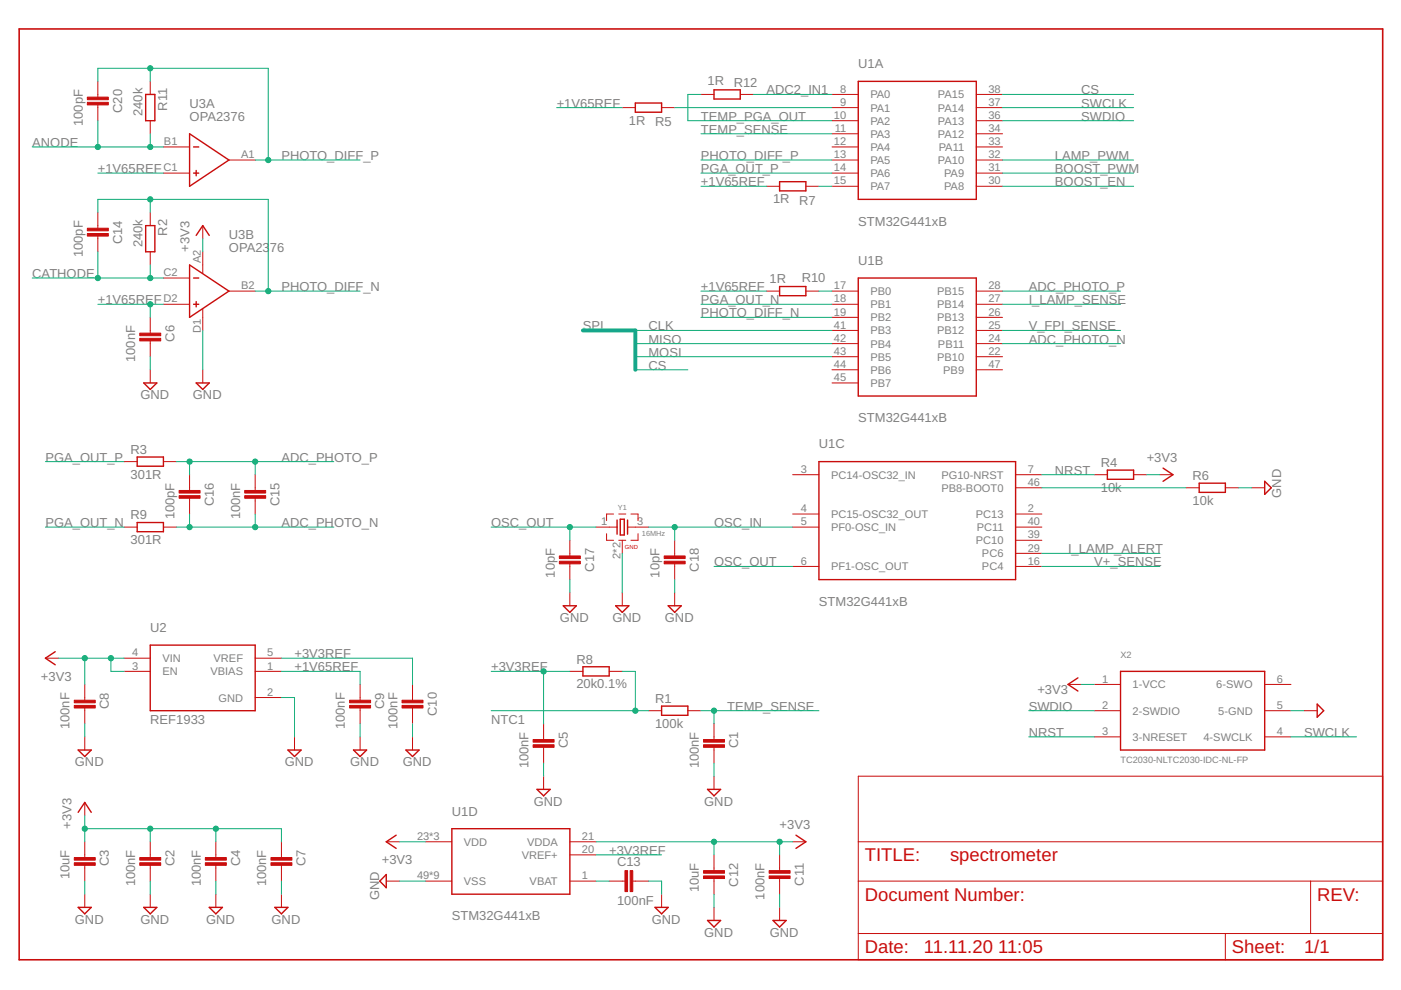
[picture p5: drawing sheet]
<svg xmlns="http://www.w3.org/2000/svg" width="297mm" height="210mm" viewBox="0 0 297 210" stroke-linecap="round" stroke-linejoin="round" font-family="sans-serif">
<g fill="none" stroke="#c90d0c" stroke-width=".3">
<path d="M151.4 19h5.6v2h-5.6zM182 17.3h25v25h-25zM30.9 20h1.9v5.6h-1.9zM40.2 28.4l8.3 5.5-8.3 5.6zM41 31.2h1.1M41 36.7h1.1M41.6 36.2v1.1M134.7 21.8h5.6v2h-5.6zM165.3 38.5h5.6v2h-5.6zM30.9 47.8h1.9v5.6h-1.9zM40.2 56.2l8.3 5.5-8.3 5.6zM41 58.9h1.1"/>
<path d="M41.6 49.9l1.4-2.1 1.4 2.1M182 58.9h25v25.1h-25zM41 64.5h1.1M41.6 63.9v1.2M165.3 60.7h5.6v2h-5.6zM29.1 96.9h5.5v1.9h-5.5zM30.5 81.2h2.8l-1.4 1.4zM41.6 81.2h2.8l-1.4 1.4zM173.6 97.9h41.7v25h-41.7zM234.8 99.7h5.5v1.9h-5.5zM246.6 99.3l2.1 1.3-2.1 1.4M29.1 110.8h5.5v1.9h-5.5z"/>
<path d="M130.8 110.3v3M131.5 110.1h.9v3.3h-.9zM133.1 110.3v3M254.3 102.4h5.5v2h-5.5zM268.1 102l1.4 1.4-1.4 1.4zM11.7 138.2l-2.1 1.4 2.1 1.3M31.9 136.8h22.2v13.9h-22.2zM119.4 128.4h2.8l-1.4 1.4zM130.5 128.4h2.8l-1.4 1.4zM141.7 128.4h2.7l-1.4 1.4zM16.6 159h2.7l-1.3 1.4zM61 159h2.8l-1.4 1.4z"/>
<path d="M75 159h2.7l-1.4 1.4zM86.1 159h2.8l-1.4 1.4zM123.6 141.4h5.6v1.9h-5.6zM140.3 149.7h5.5v2h-5.5zM228.5 143.7l-2.1 1.4 2.1 1.4M237.6 142.3h30.5v16.7h-30.5zM279.3 149.3l1.3 1.4-1.3 1.4zM16.6 172.2l1.4-2.1 1.3 2.1M84 177.1l-2.1 1.4 2.1 1.4M95.8 175.7h25v13.9h-25zM113.9 167.4h2.7l-1.3 1.3zM150 167.4h2.8l-1.4 1.3z"/>
<path d="M168.8 177.1l2.1 1.4-2.1 1.4M16.6 192.4h2.7l-1.3 1.4zM30.5 192.4h2.8l-1.4 1.4zM44.4 192.4h2.8l-1.4 1.4zM58.3 192.4h2.7l-1.3 1.4zM81.9 185.4v2.8l-1.4-1.4zM138.9 192.4h2.8l-1.4 1.4zM150 195.2h2.8l-1.4 1.4zM163.9 195.2h2.8l-1.4 1.4z"/>
</g>
<g fill="none" stroke="#c90d0c" stroke-width=".21">
<path d="M20.7 17.3v3.3M31.9 17.3v2.7M20.7 22.2v3.4M31.9 25.6v2.8M34.6 31.2h5.6M34.6 36.7h5.6M48.5 33.9h5.6M131.9 22.8h2.8M140.3 22.8h2.7M148.6 20h2.8M157 20h2.7M162.5 39.5h2.8"/>
<path d="M170.9 39.5h2.7M176.4 20h5.6M176.4 22.8h5.6M176.4 25.6h5.6M176.4 28.4h5.6M176.4 31.2h5.6M176.4 33.9h5.6M176.4 36.7h5.6M176.4 39.5h5.6M207 20h5.6M207 22.8h5.6M207 25.6h5.6"/>
<path d="M207 28.4h5.6M207 31.2h5.6M207 33.9h5.6M207 36.7h5.6M207 39.5h5.6M20.7 45v3.4M20.7 50.1v3.3M31.9 45v2.8M31.9 53.4v2.8M34.6 58.9h5.6M43 47.8v2.8M43 53.4v4.6"/>
<path d="M31.9 67.3v3.3M31.9 72.3v3.3M31.9 78.4v2.8M34.6 64.5h5.6M43 65.5v4.6M43 78.4v2.8M48.5 61.7h5.6M162.5 61.7h2.8M170.9 61.7h2.7M176.4 61.7h5.6M176.4 64.5h5.6M176.4 67.3h5.6"/>
<path d="M176.4 70.1h5.6M176.4 72.9h5.6M176.4 75.6h5.6M176.4 78.4h5.6M207 61.7h5.6M207 64.5h5.6M207 67.3h5.6M207 70.1h5.6M207 72.9h5.6M207 75.6h5.6M207 78.4h5.6M26.3 97.9h2.8"/>
<path d="M34.6 97.9h2.8M176.4 81.2h5.6M26.3 111.8h2.8M34.6 111.8h2.8M40.2 100.6v3.4M40.2 105.6v3.4M54.1 100.6v3.4M54.1 105.6v3.4M120.8 114.6v3.3M120.8 119.5v3.4M126.4 111.8h4.4M128.6 113.2v1.4h1.5"/>
<path d="M130.1 109h-1.5v1.4M131.2 109h1.5M131.2 114.6h1.5M131.9 114.6v2.7M133.1 111.8h4.4M133.8 109h1.5v1.4M135.3 113.2v1.4h-1.5M143 114.6v3.3M143 119.5v3.4M168.1 100.6h5.5M168.1 109h5.5M168.1 111.8h5.5"/>
<path d="M215.3 100.6h5.6M215.3 109h5.6M215.3 111.8h5.6M215.3 103.4h5.6M215.3 117.3h5.6M215.3 114.6h5.6M232 100.6h2.8M240.3 100.6h2.8M245.9 100.6h2.8M251.5 103.4h2.8M259.8 103.4h2.8M265.4 103.4h2.7"/>
<path d="M9.6 139.6h2.8M26.3 139.6h5.6M54.1 139.6h5.6M120.8 125.7v2.7M131.9 125.7v2.7M143 125.7v2.7M168.1 120.1h5.5M215.3 120.1h5.6M18 145.1v3.4M18 150.1v3.4M18 156.2v2.8M26.3 142.3h5.6"/>
<path d="M54.1 142.3h5.6M54.1 147.9h5.6M62.4 156.2v2.8M76.3 145.1v3.4M76.3 150.1v3.4M76.3 156.2v2.8M87.5 145.1v3.4M87.5 150.1v3.4M87.5 156.2v2.8M115.3 153.5v3.3M115.3 158.5v3.3M120.8 142.3h2.8"/>
<path d="M129.2 142.3h2.7M137.5 150.7h2.8M145.8 150.7h2.8M151.4 153.5v3.3M151.4 158.5v3.3M226.4 145.1h2.8M232 150.7h5.6M232 145.1h5.6M232 156.2h5.6M268.1 150.7h5.6M268.1 145.1h5.6M268.1 156.2h5.6"/>
<path d="M276.5 150.7h2.8M18 170.1v2.8M18 178.5v3.3M31.9 178.5v3.3M45.8 178.5v3.3M59.7 178.5v3.3M81.9 178.5h2.8M90.2 178.5h5.6M115.3 164.6v2.8M120.8 178.5h5.6M151.4 164.6v2.8M168.1 178.5h2.8"/>
<path d="M182 164.6h111.2v38.9h-111.2zM182 178.5h111.2M18 183.5v3.3M18 189.6v2.8M31.9 183.5v3.3M31.9 189.6v2.8M45.8 183.5v3.3M45.8 189.6v2.8M59.7 183.5v3.3M59.7 189.6v2.8M81.9 186.8h2.8M90.2 186.8h5.6"/>
<path d="M120.8 186.8h5.6M120.8 181.3h5.6M129.2 186.8h3.3M134.2 186.8h3.3M140.3 189.6v2.8M151.4 181.3v3.3M151.4 186.3v3.3M151.4 192.4v2.8M165.3 181.3v3.3M165.3 186.3v3.3M165.3 192.4v2.8M182 186.8h111.2"/>
<path d="M182 197.9h111.2M259.8 197.9v5.6M277.9 186.8v11.1"/>
</g>
<path d="M4.1 6.1h289.1v197.4h-289.1z" fill="none" stroke="#c90d0c" stroke-width=".34"/>
<g fill="#c90d0c" stroke="#c90d0c" stroke-width=".21">
<path d="M18.5 21.7h4.5v.5h-4.5z"/>
<path d="M18.5 20.6h4.5v.5h-4.5z"/>
<path d="M18.5 49.5h4.5v.6h-4.5z"/>
<path d="M18.5 48.4h4.5v.5h-4.5z"/>
<path d="M29.6 71.7h4.5v.6h-4.5z"/>
<path d="M29.6 70.6h4.5v.6h-4.5z"/>
<path d="M51.9 105.1h4.4v.5h-4.4z"/>
<path d="M51.9 104h4.4v.5h-4.4z"/>
<path d="M38 105.1h4.4v.5h-4.4z"/>
<path d="M38 104h4.4v.5h-4.4z"/>
<path d="M149.2 157.9h4.4v.6h-4.4z"/>
<path d="M149.2 156.8h4.4v.6h-4.4z"/>
<path d="M113 157.9h4.5v.6h-4.5z"/>
<path d="M113 156.8h4.5v.6h-4.5z"/>
<path d="M74.1 149.6h4.5v.5h-4.5z"/>
<path d="M74.1 148.5h4.5v.5h-4.5z"/>
<path d="M85.2 149.6h4.5v.5h-4.5z"/>
<path d="M85.2 148.5h4.5v.5h-4.5z"/>
<path d="M15.7 149.6h4.5v.5h-4.5z"/>
<path d="M15.7 148.5h4.5v.5h-4.5z"/>
<path d="M29.6 182.9h4.5v.6h-4.5z"/>
<path d="M29.6 181.8h4.5v.6h-4.5z"/>
<path d="M43.5 182.9h4.5v.6h-4.5z"/>
<path d="M43.5 181.8h4.5v.6h-4.5z"/>
<path d="M57.4 182.9h4.5v.6h-4.5z"/>
<path d="M57.4 181.8h4.5v.6h-4.5z"/>
<path d="M133.6 184.6h.6v4.4h-.6z"/>
<path d="M132.5 184.6h.6v4.4h-.6z"/>
<path d="M163.1 185.7h4.4v.6h-4.4z"/>
<path d="M163.1 184.6h4.4v.5h-4.4z"/>
<path d="M15.7 182.9h4.5v.6h-4.5z"/>
<path d="M15.7 181.8h4.5v.6h-4.5z"/>
<path d="M149.2 185.7h4.4v.6h-4.4z"/>
<path d="M149.2 184.6h4.4v.5h-4.4z"/>
<path d="M118.6 119h4.4v.5h-4.4z"/>
<path d="M118.6 117.9h4.4v.5h-4.4z"/>
<path d="M140.8 119h4.5v.5h-4.5z"/>
<path d="M140.8 117.9h4.5v.5h-4.5z"/>
</g>
<path d="M123.6 70.1h11.1v8.3" fill="none" stroke="#0696d7" stroke-width=".85"/>
<g fill="none" stroke="#0dab76" stroke-width=".21">
<path d="M20.7 17.3v-2.8h36.2v19.4M31.9 14.5v2.8M6.8 31.2h27.8M20.7 36.7h13.9M20.7 25.6v5.6M31.9 28.4v2.8M54.1 33.9h22.2M118 22.8h13.9M143 22.8h33.4M148.6 28.4h27.8M148.6 33.9h27.8M148.6 20h-2.8v5.6h30.6"/>
<path d="M148.6 36.7h27.8M148.6 39.5h13.9M159.7 20h16.7M173.6 39.5h2.8M212.6 33.9h27.7M212.6 25.6h27.7M212.6 22.8h27.7M212.6 36.7h27.7M212.6 39.5h27.7M212.6 20h27.7M6.8 58.9h27.8M20.7 45v-2.7h36.2v19.4"/>
<path d="M20.7 53.4v5.5M31.9 42.3v2.7M31.9 56.2v2.7M43 50.6v2.8M20.7 64.5h13.9M31.9 64.5v2.8M31.9 75.6v2.8M43 70.1v8.3M54.1 61.7h22.2M134.7 70.1h41.7M134.7 72.9h41.7M134.7 75.6h41.7"/>
<path d="M134.7 78.4h11.1M148.6 64.5h27.8M148.6 61.7h13.9M148.6 67.3h27.8M173.6 61.7h2.8M212.6 64.5h25M212.6 61.7h25M212.6 70.1h25M212.6 72.9h25M9.6 97.9h16.7M37.4 97.9h33.4M40.2 97.9v2.7"/>
<path d="M54.1 97.9v2.7M9.6 111.8h16.7M37.4 111.8h33.4M40.2 109v2.8M54.1 109v2.8M104.1 111.8h22.3M120.8 111.8v2.8M131.9 117.3v8.4M137.5 111.8h30.6M143 111.8v2.8M220.9 103.4h30.6M220.9 117.3h25"/>
<path d="M220.9 100.6h11.1M243.1 100.6h2.8M262.6 103.4h2.8M12.4 139.6h13.9M18 139.6v5.5M23.5 139.6v2.7h2.8M59.7 139.6h27.8v5.5M120.8 122.9v2.8M143 122.9v2.8M151.4 120.1h16.7M220.9 120.1h25M18 153.5v2.7"/>
<path d="M59.7 142.3h16.6v2.8M59.7 147.9h2.7v8.3M76.3 153.5v2.7M87.5 153.5v2.7M104.1 150.7h33.4M104.1 142.3h16.7M115.3 142.3v11.2M131.9 142.3h2.8v8.4M148.6 150.7h25M151.4 150.7v2.8M218.1 150.7h13.9M218.1 156.2h13.9"/>
<path d="M229.2 145.1h2.8M273.7 150.7h2.8M273.7 156.2h13.9M18 172.9v5.6M18 175.7h41.7v2.8M31.9 175.7v2.8M45.8 175.7v2.8M84.7 178.5h5.5M115.3 161.8v2.8M126.4 178.5h41.7M151.4 161.8v2.8M151.4 178.5v2.8"/>
<path d="M165.3 178.5v2.8M18 186.8v2.8M31.9 186.8v2.8M45.8 186.8v2.8M59.7 186.8v2.8M84.7 186.8h5.5M126.4 186.8h2.8M126.4 181.3h13.9M137.5 186.8h2.8v2.8M151.4 189.6v2.8M165.3 189.6v2.8"/>
</g>
<g fill="#0dab76" stroke="#0dab76" stroke-width=".21">
<circle cx="134.7" cy="150.7" r=".55"/>
<circle cx="151.4" cy="150.7" r=".55"/>
<circle cx="18" cy="175.7" r=".55"/>
<circle cx="31.9" cy="175.7" r=".55"/>
<circle cx="45.8" cy="175.7" r=".55"/>
<circle cx="23.5" cy="139.6" r=".55"/>
<circle cx="18" cy="139.6" r=".55"/>
<circle cx="165.3" cy="178.5" r=".55"/>
<circle cx="151.4" cy="178.5" r=".55"/>
<circle cx="31.9" cy="64.5" r=".55"/>
<circle cx="115.3" cy="142.3" r=".55"/>
<circle cx="31.9" cy="31.2" r=".55"/>
<circle cx="20.7" cy="31.2" r=".55"/>
<circle cx="56.9" cy="33.9" r=".55"/>
<circle cx="31.9" cy="14.5" r=".55"/>
<circle cx="31.9" cy="58.9" r=".55"/>
<circle cx="20.7" cy="58.9" r=".55"/>
<circle cx="40.2" cy="97.9" r=".55"/>
<circle cx="54.1" cy="97.9" r=".55"/>
<circle cx="56.9" cy="61.7" r=".55"/>
<circle cx="31.9" cy="42.3" r=".55"/>
<circle cx="40.2" cy="111.8" r=".55"/>
<circle cx="54.1" cy="111.8" r=".55"/>
<circle cx="143" cy="111.8" r=".55"/>
<circle cx="120.8" cy="111.8" r=".55"/>
</g>
<g font-size="3.9" fill="#c90d0c">
<text x="183.4" y="182.6">TITLE:</text>
<text x="201.4" y="182.6">spectrometer</text>
<text x="183.4" y="191">Document Number:</text>
<text x="279.3" y="191">REV:</text>
<text x="183.4" y="202.1">Date:</text>
<text x="195.9" y="202.1">11.11.20</text>
<text x="211.6" y="202.1">11:05</text>
<text x="261.2" y="202.1">Sheet:</text>
<text x="276.5" y="202.1">1/1</text>
</g>
<g font-size="2.8" fill="#808080">
<text x="182" y="14.5">U1A</text>
<text x="25.9" y="24" transform="rotate(-90 25.9 24)">C20</text>
<text x="35.4" y="23.5" transform="rotate(-90 35.4 23.5)">R11</text>
<text x="40.2" y="22.8">U3A</text>
<text x="118" y="22.8">+1V65REF</text>
<text x="150" y="18.1">1R</text>
<text x="155.6" y="18.4">R12</text>
<text x="162.5" y="20">ADC2_IN1</text>
<text x="229.2" y="22.8">SWCLK</text>
<text x="229.2" y="20">CS</text>
<text x="17.5" y="26.7" transform="rotate(-90 17.5 26.7)">100pF</text>
<text x="30.2" y="24.6" transform="rotate(-90 30.2 24.6)">240k</text>
<text x="40.2" y="25.6">OPA2376</text>
<text x="133.3" y="26.4">1R</text>
<text x="138.9" y="26.7">R5</text>
<text x="148.6" y="28.4">TEMP_SENSE</text>
<text x="148.6" y="25.6">TEMP_PGA_OUT</text>
<text x="229.2" y="25.6">SWDIO</text>
<text x="6.8" y="31.2">ANODE</text>
<text x="59.7" y="33.9">PHOTO_DIFF_P</text>
<text x="148.6" y="33.9">PHOTO_DIFF_P</text>
<text x="223.7" y="33.9">LAMP_PWM</text>
<text x="20.7" y="36.7">+1V65REF</text>
<text x="148.6" y="39.5">+1V65REF</text>
<text x="148.6" y="36.7">PGA_OUT_P</text>
<text x="223.7" y="36.7">BOOST_PWM</text>
<text x="223.7" y="39.5">BOOST_EN</text>
<text x="163.9" y="43.1">1R</text>
<text x="169.5" y="43.4">R7</text>
<text x="182" y="47.8">STM32G441xB</text>
<text x="25.9" y="51.8" transform="rotate(-90 25.9 51.8)">C14</text>
<text x="30.2" y="52.4" transform="rotate(-90 30.2 52.4)">240k</text>
<text x="35.4" y="50" transform="rotate(-90 35.4 50)">R2</text>
<text x="40.2" y="53.4" transform="rotate(-90 40.2 53.4)">+3V3</text>
<text x="48.5" y="53.4">OPA23</text>
<text x="48.5" y="50.6">U3B</text>
<text x="57.2" y="53.4">76</text>
<text x="6.8" y="58.9">CATHODE</text>
<text x="17.5" y="54.5" transform="rotate(-90 17.5 54.5)">100pF</text>
<text x="170" y="59.8">R10</text>
<text x="182" y="56.2">U1B</text>
<text x="20.7" y="64.5">+1V65REF</text>
<text x="59.7" y="61.7">PHOTO_DIFF_N</text>
<text x="148.6" y="61.7">+1V65REF</text>
<text x="148.6" y="64.5">PGA_OUT_N</text>
<text x="163.2" y="60.1">1R</text>
<text x="218.1" y="64.5">I_LAMP_SENSE</text>
<text x="218.1" y="61.7">ADC_PHOTO_P</text>
<text x="123.6" y="70.1">SPI</text>
<text x="137.5" y="70.1">CLK</text>
<text x="148.6" y="67.3">PHOTO_DIFF_N</text>
<text x="218.1" y="70.1">V_FPI_SENSE</text>
<text x="28.7" y="76.8" transform="rotate(-90 28.7 76.8)">100nF</text>
<text x="37" y="72.5" transform="rotate(-90 37 72.5)">C6</text>
<text x="137.5" y="72.8">MISO</text>
<text x="137.5" y="75.6">MOSI</text>
<text x="218.1" y="72.8">ADC_PHOTO_N</text>
<text x="137.5" y="78.4">CS</text>
<text x="29.8" y="84.7">GND</text>
<text x="40.9" y="84.7">GND</text>
<text x="182" y="89.5">STM32G441xB</text>
<text x="173.6" y="95.1">U1C</text>
<text x="9.6" y="97.9">PGA_OUT_P</text>
<text x="27.7" y="101.5">301R</text>
<text x="27.7" y="96.2">R3</text>
<text x="59.7" y="97.9">ADC_PHOTO_P</text>
<text x="223.7" y="100.6">NRST</text>
<text x="233.4" y="99">R4</text>
<text x="243.1" y="97.9">+3V3</text>
<text x="252.9" y="101.8">R6</text>
<text x="45.3" y="107.4" transform="rotate(-90 45.3 107.4)">C16</text>
<text x="59.2" y="107.4" transform="rotate(-90 59.2 107.4)">C15</text>
<text x="233.4" y="104.3">10k</text>
<text x="252.9" y="107">10k</text>
<text x="271.6" y="105.5" transform="rotate(-90 271.6 105.5)">GND</text>
<text x="9.6" y="111.8">PGA_OUT_N</text>
<text x="27.7" y="110.1">R9</text>
<text x="37" y="110.1" transform="rotate(-90 37 110.1)">100pF</text>
<text x="50.9" y="110.1" transform="rotate(-90 50.9 110.1)">100nF</text>
<text x="59.7" y="111.8">ADC_PHOTO_N</text>
<text x="104.1" y="111.8">OSC_OUT</text>
<text x="151.4" y="111.8">OSC_IN</text>
<text x="27.7" y="115.4">301R</text>
<text x="226.4" y="117.3">I_LAMP_ALERT</text>
<text x="117.6" y="122.5" transform="rotate(-90 117.6 122.5)">10pF</text>
<text x="126" y="121.2" transform="rotate(-90 126 121.2)">C17</text>
<text x="139.9" y="122.5" transform="rotate(-90 139.9 122.5)">10pF</text>
<text x="148.2" y="121.2" transform="rotate(-90 148.2 121.2)">C18</text>
<text x="151.4" y="120.1">OSC_OUT</text>
<text x="232" y="120.1">V+_SENSE</text>
<text x="118.7" y="131.9">GND</text>
<text x="129.8" y="131.9">GND</text>
<text x="141" y="131.9">GND</text>
<text x="173.6" y="128.4">STM32G441xB</text>
<text x="31.9" y="134">U2</text>
<text x="62.4" y="142.3">+1V65REF</text>
<text x="62.4" y="139.6">+3V3REF</text>
<text x="104.1" y="142.3">+3V3REF</text>
<text x="122.2" y="140.7">R8</text>
<text x="8.7" y="144.3">+3V3</text>
<text x="122.2" y="146">20k0.1%</text>
<text x="138.9" y="149">R1</text>
<text x="219.9" y="147.1">+3V3</text>
<text x="14.8" y="154.6" transform="rotate(-90 14.8 154.6)">100nF</text>
<text x="23.1" y="150.3" transform="rotate(-90 23.1 150.3)">C8</text>
<text x="31.9" y="153.5">REF1933</text>
<text x="73.1" y="154.6" transform="rotate(-90 73.1 154.6)">100nF</text>
<text x="81.5" y="150.3" transform="rotate(-90 81.5 150.3)">C9</text>
<text x="84.3" y="154.6" transform="rotate(-90 84.3 154.6)">100nF</text>
<text x="92.6" y="151.8" transform="rotate(-90 92.6 151.8)">C10</text>
<text x="104.1" y="153.5">NTC1</text>
<text x="138.9" y="154.3">100k</text>
<text x="154.2" y="150.7">TEMP_SENSE</text>
<text x="218.1" y="150.7">SWDIO</text>
<text x="120.4" y="158.6" transform="rotate(-90 120.4 158.6)">C5</text>
<text x="156.5" y="158.6" transform="rotate(-90 156.5 158.6)">C1</text>
<text x="218.1" y="156.2">NRST</text>
<text x="276.5" y="156.2">SWCLK</text>
<text x="15.9" y="162.5">GND</text>
<text x="60.4" y="162.5">GND</text>
<text x="74.3" y="162.5">GND</text>
<text x="85.4" y="162.5">GND</text>
<text x="112.1" y="162.9" transform="rotate(-90 112.1 162.9)">100nF</text>
<text x="148.2" y="162.9" transform="rotate(-90 148.2 162.9)">100nF</text>
<text x="95.8" y="172.9">U1D</text>
<text x="113.2" y="170.8">GND</text>
<text x="149.3" y="170.8">GND</text>
<text x="15.2" y="175.7" transform="rotate(-90 15.2 175.7)">+3V3</text>
<text x="165.3" y="175.7">+3V3</text>
<text x="23.1" y="183.7" transform="rotate(-90 23.1 183.7)">C3</text>
<text x="37" y="183.7" transform="rotate(-90 37 183.7)">C2</text>
<text x="50.9" y="183.7" transform="rotate(-90 50.9 183.7)">C4</text>
<text x="64.8" y="183.7" transform="rotate(-90 64.8 183.7)">C7</text>
<text x="81" y="183.2">+3V3</text>
<text x="129.2" y="181.3">+3V3REF</text>
<text x="130.8" y="183.6">C13</text>
<text x="14.8" y="186.4" transform="rotate(-90 14.8 186.4)">10uF</text>
<text x="28.7" y="188" transform="rotate(-90 28.7 188)">100nF</text>
<text x="42.6" y="188" transform="rotate(-90 42.6 188)">100nF</text>
<text x="56.5" y="188" transform="rotate(-90 56.5 188)">100nF</text>
<text x="80.4" y="190.9" transform="rotate(-90 80.4 190.9)">GND</text>
<text x="130.8" y="192">100nF</text>
<text x="148.2" y="189.2" transform="rotate(-90 148.2 189.2)">10uF</text>
<text x="156.5" y="188" transform="rotate(-90 156.5 188)">C12</text>
<text x="162.1" y="190.7" transform="rotate(-90 162.1 190.7)">100nF</text>
<text x="170.4" y="187.8" transform="rotate(-90 170.4 187.8)">C11</text>
<text x="15.9" y="195.9">GND</text>
<text x="29.8" y="195.9">GND</text>
<text x="43.7" y="195.9">GND</text>
<text x="57.6" y="195.9">GND</text>
<text x="95.8" y="195.2">STM32G441xB</text>
<text x="138.2" y="195.9">GND</text>
<text x="149.3" y="198.6">GND</text>
<text x="163.2" y="198.6">GND</text>
</g>
<g font-size="2.3" fill="#808080">
<text x="178.1" y="19.6">8</text>
<text x="178.1" y="22.4">9</text>
<text x="184.5" y="20.9">PA0</text>
<text x="184.5" y="23.6">PA1</text>
<text x="198.9" y="23.7">PA14</text>
<text x="198.9" y="20.9">PA15</text>
<text x="209.5" y="22.4">37</text>
<text x="209.5" y="19.6">38</text>
<text x="176.8" y="25.2">10</text>
<text x="177" y="28">11</text>
<text x="184.5" y="26.4">PA2</text>
<text x="184.5" y="29.2">PA3</text>
<text x="198.9" y="29.2">PA12</text>
<text x="198.9" y="26.4">PA13</text>
<text x="209.5" y="28">34</text>
<text x="209.5" y="25.2">36</text>
<text x="34.8" y="30.8">B1</text>
<text x="51.1" y="33.5">A1</text>
<text x="176.8" y="30.8">12</text>
<text x="176.8" y="33.5">13</text>
<text x="184.5" y="32">PA4</text>
<text x="184.5" y="34.8">PA5</text>
<text x="198.9" y="34.8">PA10</text>
<text x="199" y="32">PA11</text>
<text x="209.5" y="33.5">32</text>
<text x="209.5" y="30.8">33</text>
<text x="34.6" y="36.3">C1</text>
<text x="176.8" y="36.3">14</text>
<text x="176.8" y="39.1">15</text>
<text x="184.5" y="37.5">PA6</text>
<text x="184.5" y="40.3">PA7</text>
<text x="200.2" y="40.3">PA8</text>
<text x="200.2" y="37.5">PA9</text>
<text x="209.5" y="39.1">30</text>
<text x="209.5" y="36.3">31</text>
<text x="34.6" y="58.6">C2</text>
<text x="42.6" y="55.8" transform="rotate(-90 42.6 55.8)">A2</text>
<text x="34.6" y="64.1">D2</text>
<text x="51.1" y="61.3">B2</text>
<text x="176.8" y="61.3">17</text>
<text x="176.8" y="64.1">18</text>
<text x="184.5" y="62.6">PB0</text>
<text x="184.5" y="65.3">PB1</text>
<text x="198.7" y="65.3">PB14</text>
<text x="198.7" y="62.6">PB15</text>
<text x="209.5" y="64.1">27</text>
<text x="209.5" y="61.3">28</text>
<text x="42.6" y="70.7" transform="rotate(-90 42.6 70.7)">D1</text>
<text x="176.8" y="66.9">19</text>
<text x="176.8" y="69.7">41</text>
<text x="184.5" y="68.1">PB2</text>
<text x="184.5" y="70.9">PB3</text>
<text x="198.7" y="70.9">PB12</text>
<text x="198.7" y="68.1">PB13</text>
<text x="209.5" y="69.7">25</text>
<text x="209.5" y="66.9">26</text>
<text x="176.8" y="72.5">42</text>
<text x="176.8" y="75.2">43</text>
<text x="184.5" y="73.7">PB4</text>
<text x="184.5" y="76.5">PB5</text>
<text x="198.7" y="76.5">PB10</text>
<text x="198.9" y="73.7">PB11</text>
<text x="209.5" y="75.2">22</text>
<text x="209.5" y="72.5">24</text>
<text x="176.8" y="78">44</text>
<text x="176.8" y="80.8">45</text>
<text x="184.5" y="79.2">PB6</text>
<text x="184.5" y="82">PB7</text>
<text x="200" y="79.2">PB9</text>
<text x="209.5" y="78">47</text>
<text x="169.8" y="100.3">3</text>
<text x="176.2" y="101.5">PC14-OSC32_IN</text>
<text x="199.6" y="101.5">PG10-NRST</text>
<text x="217.9" y="100.3">7</text>
<text x="199.6" y="104.3">PB8-BOOT0</text>
<text x="217.9" y="103">46</text>
<text x="127.5" y="111.4">1</text>
<text x="135.1" y="111.4">3</text>
<text x="169.8" y="108.6">4</text>
<text x="169.8" y="111.4">5</text>
<text x="176.2" y="109.8">PC15-OSC32_OUT</text>
<text x="176.2" y="112.6">PF0-OSC_IN</text>
<text x="206.9" y="109.8">PC13</text>
<text x="207.1" y="112.6">PC11</text>
<text x="217.9" y="111.4">40</text>
<text x="217.9" y="108.6">2</text>
<text x="131.5" y="118.5" transform="rotate(-90 131.5 118.5)">2*2</text>
<text x="169.8" y="119.7">6</text>
<text x="206.9" y="115.4">PC10</text>
<text x="208.2" y="118.2">PC6</text>
<text x="217.9" y="119.7">16</text>
<text x="217.9" y="116.9">29</text>
<text x="217.9" y="114.2">39</text>
<text x="176.2" y="120.9">PF1-OSC_OUT</text>
<text x="208.2" y="120.9">PC4</text>
<text x="28" y="139.2">4</text>
<text x="28" y="142">3</text>
<text x="34.4" y="140.4">VIN</text>
<text x="34.4" y="143.2">EN</text>
<text x="44.6" y="143.2">VBIAS</text>
<text x="45.3" y="140.4">VREF</text>
<text x="56.7" y="139.2">5</text>
<text x="56.7" y="142">1</text>
<text x="46.3" y="148.7">GND</text>
<text x="56.7" y="147.5">2</text>
<text x="233.7" y="144.7">1</text>
<text x="240.1" y="146">1-VCC</text>
<text x="257.9" y="146">6-SWO</text>
<text x="270.7" y="144.7">6</text>
<text x="233.7" y="150.3">2</text>
<text x="233.7" y="155.9">3</text>
<text x="240.1" y="151.5">2-SWDIO</text>
<text x="258.3" y="151.5">5-GND</text>
<text x="270.7" y="155.9">4</text>
<text x="270.7" y="150.3">5</text>
<text x="240.1" y="157.1">3-NRESET</text>
<text x="255.2" y="157.1">4-SWCLK</text>
<text x="88.4" y="178.1">23*3</text>
<text x="98.4" y="179.3">VDD</text>
<text x="111.7" y="179.3">VDDA</text>
<text x="123.4" y="178.1">21</text>
<text x="110.6" y="182.1">VREF+</text>
<text x="123.4" y="180.9">20</text>
<text x="88.4" y="186.4">49*9</text>
<text x="98.4" y="187.7">VSS</text>
<text x="112.3" y="187.7">VBAT</text>
<text x="123.4" y="186.4">1</text>
</g>
<g font-size="1.9" fill="#808080">
<text x="237.6" y="139.6">X2</text>
<text x="237.6" y="161.8">TC2030-NLTC2030-IDC-NL-FP</text>
</g>
<g font-size="1.6" fill="#808080">
<text x="131" y="108.2">Y1</text>
<text x="136.1" y="113.7">16MHz</text>
</g>
<text font-size="1.2" fill="#c90d0c" x="132.5" y="116.5">GND</text>
</svg>
